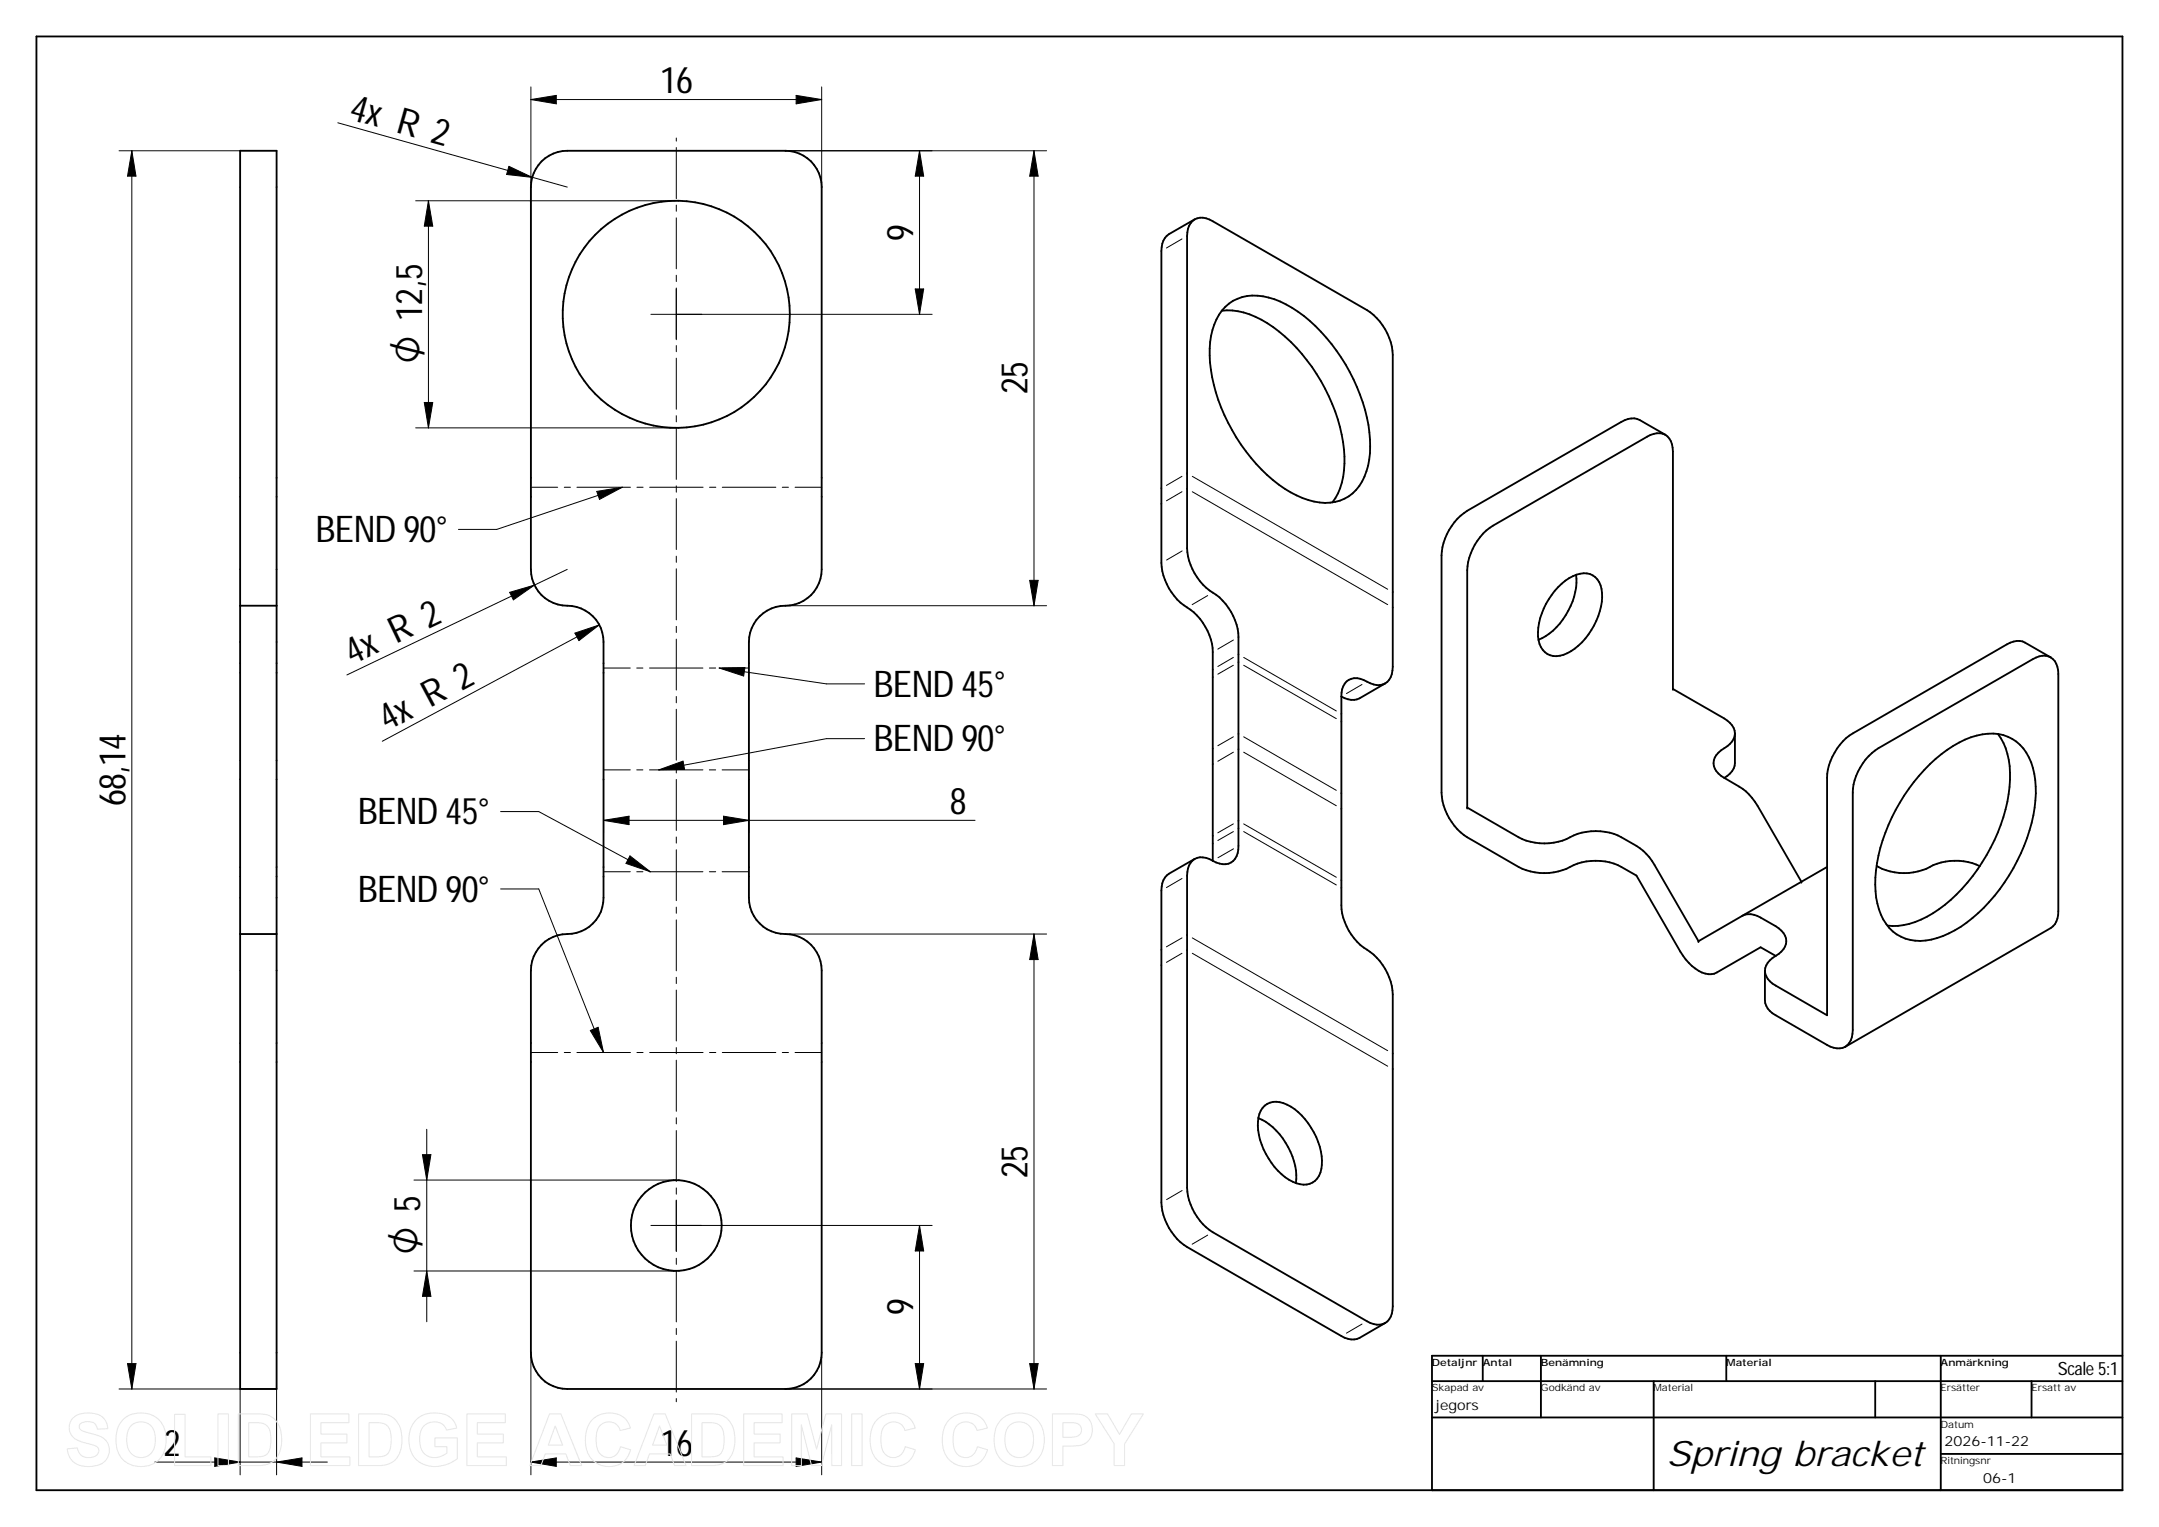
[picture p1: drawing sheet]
<svg xmlns="http://www.w3.org/2000/svg" width="594mm" height="420mm" viewBox="0 0 594 420" stroke-linecap="round" stroke-linejoin="round" font-family="sans-serif">
<g fill="none" stroke="#000" stroke-width=".51">
<path d="M10 10h574v400h-574zM66.1 41.5h10v340.7h-10zM149 44.4a10.1 10.1 0 0 1 7.1-2.9h60a10 10 0 0 1 10 10v105.2a10.2 10.2 0 0 1-11.3 10.1 10.1 10.1 0 0 0-8.7 9.9v70.3a10.3 10.3 0 0 0 11.3 10.1 10.1 10.1 0 0 1 8.7 9.9v105.2a10 10 0 0 1-10 10h-60a10 10 0 0 1-10-10v-105.2a10.3 10.3 0 0 1 11.3-10.1 10 10 0 0 0 8.7-9.9v-70.3a10.2 10.2 0 0 0-11.3-10.1 10 10 0 0 1-8.7-9.9v-105.2a10.1 10.1 0 0 1 2.9-7.1zM328.7 60.4a4.8 4.8 0 0 1 5 .5l42.5 24.4a15.7 15.7 0 0 1 7 12.3v85.9a5 5 0 0 1-2 4.5M328.7 60.4l-7.1 4a5.1 5.1 0 0 0-2 4.6v85.9a15.8 15.8 0 0 0 8 12.9 15.8 15.8 0 0 1 6.1 11.6v57.5M328.7 60.4a5.1 5.1 0 0 0-2.1 4.5v85.9a15.8 15.8 0 0 0 8 12.9 15.7 15.7 0 0 1 6.2 11.6v57.4a4.2 4.2 0 0 1-4.4 5.1l-1.8-.5-.9-.4M336.2 85.5a19.9 19.9 0 0 1 14.2 4.5 49.5 49.5 0 0 1 19.5 35.6 19.1 19.1 0 0 1-3.3 12.7M337.2 84.4a11.8 11.8 0 0 1 11.9-2.5 34.4 34.4 0 0 1 17.3 12.8 49.5 49.5 0 0 1 10.6 26.2 18 18 0 0 1-4.8 14.9 13.1 13.1 0 0 1-13.8 1.2 40.9 40.9 0 0 1-18.2-16.6 45.2 45.2 0 0 1-7.3-24.5 17 17 0 0 1 4.3-11.5zM458.3 119.6a5.1 5.1 0 0 1 2 4.6v65.3M458.3 119.6a5.1 5.1 0 0 0-5 .5l-42.5 24.6a15.5 15.5 0 0 0-7.1 12.2v65.3l14.2 8.2a15.8 15.8 0 0 0 15.1-.5 15.8 15.8 0 0 1 13.1 .5 22.1 22.1 0 0 1 6.9 4.6l2.3 3 12.1 21 12.1-7M458.3 119.6l-7.1-4a5.2 5.2 0 0 0-5.1 .5l-42.4 24.4a15.7 15.7 0 0 0-7 12.3v65.3M433.7 158.2a18.6 18.6 0 0 1-6.4 15.3 13.5 13.5 0 0 1-4 2.5"/>
<path d="M66.1 166.7h10M428.7 161.5a10.3 10.3 0 0 1 8-3.7 5.1 5.1 0 0 1 4.1 5.4 19 19 0 0 1-9.6 16.5 5.1 5.1 0 0 1-7.2-1.6 12.7 12.7 0 0 1 .8-10.6l1.4-2.6zM369.1 191.6v57.5a15.6 15.6 0 0 0 8 12.9 15.7 15.7 0 0 1 6.1 11.6v85.9a5 5 0 0 1-2 4.5M381.2 188l-7.1 4.2a5.1 5.1 0 0 1-5-.6M381.2 188a4.9 4.9 0 0 1-5-.4 4.2 4.2 0 0 0-6.6 1.2l-.3 .9-.2 1.9M460.3 189.6l14.2 8.1a5.1 5.1 0 0 1 2.9 4.1M564.3 180.9l-7.1-4.1a4.9 4.9 0 0 0-5 .5l-42.4 24.5a15.7 15.7 0 0 0-7.1 12.2v65.4l-14.1-8.2a4.9 4.9 0 0 1-3-4.1M564.3 180.9a4.8 4.8 0 0 0-5 .5l-42.4 24.5a15.7 15.7 0 0 0-7.1 12.2v65.3a5.1 5.1 0 0 1-2.1 4.6M564.3 180.9a5.1 5.1 0 0 1 2.1 4.6v65.3a5.1 5.1 0 0 1-2.1 4.6l-56.6 32.6M396.7 218.1a15.7 15.7 0 0 0 7 12.3l14.2 8.1a15.8 15.8 0 0 0 15.1-.5 15.8 15.8 0 0 1 13.1 .5l4.2 2.4 12.1 20.9a12.6 12.6 0 0 0 6.8 6.1 4.1 4.1 0 0 0 3.2-.3l12.1-7 4.1 2.4M474.5 214a22.4 22.4 0 0 1 6.8 4.6l2.3 3.1 12.1 20.9M477.4 201.8a5 5 0 0 1-2.9 4.1 4.8 4.8 0 0 0-2.9 4.8 5.3 5.3 0 0 0 2.9 3.3"/>
<path d="M477.4 201.8v8.2a5 5 0 0 1-2.9 4M531.1 210.2a27.1 27.1 0 0 1 15.9-8.3 11.3 11.3 0 0 1 11.9 7.9 29.9 29.9 0 0 1-.4 18.7 48.6 48.6 0 0 1-20.6 27.5 17.2 17.2 0 0 1-13.6 2.3 13.2 13.2 0 0 1-8.1-11.3 41.6 41.6 0 0 1 6.6-26.1 50.1 50.1 0 0 1 8.3-10.7zM549.8 202a20.3 20.3 0 0 1 3.2 14.5 50.2 50.2 0 0 1-19.5 33.7 20.9 20.9 0 0 1-14.2 4.5M328.7 236.3a5.1 5.1 0 0 1 5 .6M328.7 236.3l-7.1 4.1a5.1 5.1 0 0 0-2 4.6v85.9a15.5 15.5 0 0 0 7 12.2l42.5 24.5a5.1 5.1 0 0 0 5 .5l7.1-4.1M328.7 236.3a5.1 5.1 0 0 0-2.1 4.6v85.9a15.7 15.7 0 0 0 7.1 12.2l42.5 24.6a4.9 4.9 0 0 0 5 .4M502.7 238.5l-23.2 13.5M516.4 238.3a15.5 15.5 0 0 0 15.6-.3 16.1 16.1 0 0 1 12.8 .3M66.1 257h10M479.5 252a5.1 5.1 0 0 1 5 .5 15.4 15.4 0 0 1 6.3 4.3 3.9 3.9 0 0 1-1.3 5.7l-.9 .5M485.6 267.1v8.2a4.9 4.9 0 0 0 3 4.1l14.1 8.1a5.1 5.1 0 0 0 5 .5M488.6 263a5.1 5.1 0 0 0-3 4.1"/>
<path d="M346.2 307.7a18.5 18.5 0 0 1 10.2 13.1 13.7 13.7 0 0 1 .2 4.7M348 304.2a6 6 0 0 1 7.2 .3 19.4 19.4 0 0 1 8.5 16 5 5 0 0 1-7 5.1 18.2 18.2 0 0 1-10.3-13.3 8.4 8.4 0 0 1 1.6-8.1zM408 373v7M424 373v17M475 373v7M534 373v37M584 373h-190v37M394 390h190M394 380h190M455 380v30M516 380v10M559 380v10"/>
<path d="M534 400h50"/>
<circle cx="186.1" cy="86.5" r="31.2"/>
<circle cx="186.1" cy="337.2" r="12.5"/>
</g>
<g fill="none" stroke="#000" stroke-width=".28">
<path d="M93 33.8l63.1 17.7M146.1 27.4l7-1.2v2.4zM146.1 23.9v27.6M146.1 27.4h80M186.1 38v.8M219.1 26.2l7 1.2-7 1.2zM226.1 23.9v27.6M32.8 41.5h33.3M36.3 41.5l1.1 7h-2.3zM36.3 41.5v340.7M114.4 55.2h71.7M117.9 55.2v62.5"/>
<path d="M117.9 55.2l1.2 7h-2.4zM140 45.8l6.5 3-7.1-.8zM186.1 40.6v14.1M186.1 56.4v1.7M186.1 59.9v14.1M216.1 41.5h71.9M253 41.5l1.2 7h-2.4zM253 41.5v45M284.5 41.5v125.2M284.5 41.5l1.2 7h-2.4zM186.1 75.7v1.8M186.1 79.2v14.3"/>
<path d="M251.8 79.5h2.4l-1.2 7zM325.2 65.7l-4.2 2.5M179.1 86.5h77.4M186.1 95.1v1.7M186.1 98.6v14M114.4 117.7h71.7M116.7 110.7h2.4l-1.2 7zM186.1 114.4v1.7M186.1 117.9v14M146.1 134.1h7.4M155.3 134.1h1.7M158.7 134.1h14.8"/>
<path d="M164.2 135.2l7-1.1-6.2 3.3zM171.2 134.1l-34.5 11.6h-10.6M175.3 134.1h1.6M178.8 134.1h14.7M186.1 133.7v1.7M186.1 137.2v14M195.2 134.1h1.8M198.7 134.1h14.8M215.3 134.1h1.7M218.8 134.1h7.3M325.2 135.3l-4.2 2.5M325.2 131.1l-4.2 2.5"/>
<path d="M328.1 135.3l53.7 31.1M328.1 131.1l53.7 31M156.1 156.7l-60.6 29M186.1 153v1.7M186.1 156.5v14.1M283.3 159.7h2.4l-1.2 7zM325.3 151.6l-4.3 2.5M140.2 163l6.9-2-5.8 4.1zM158.2 174.2l6.7-2.2-5.6 4.3zM164.9 172l-59.7 32M186.1 172.3v1.7M186.1 175.9v14"/>
<path d="M216.1 166.7h71.9M332.3 163.9l-4.3 2.5M339.4 176.1l-4.3 2.5M166.1 183.8h7.3M175.2 183.8h1.7M178.7 183.8h14.7M186.1 191.6v1.8M186.1 195.2v14M195.2 183.8h1.7M197.9 183.8l29.5 4.4h10.5M197.9 183.8l7.1-.1-.4 2.3zM198.7 183.8h7.4"/>
<path d="M339.4 183l-4.3 2.5M339.4 180.9l-4.3 2.5M342.2 183l25.5 14.7M342.2 180.9l25.5 14.7M374.8 188.3l-4.3 2.5M166.1 209.3v19.9M166.1 211.8h7.3M175.2 211.8h1.7M178.7 211.8h14.7M181.3 211.8l6.7-2.4 .4 2.3zM186.1 211v1.7M186.1 214.5v14"/>
<path d="M195.2 211.8h1.7M198.7 211.8h7.4M206.1 209.3v19.9M237.9 203.2h-10.5l-46.1 8.6M339.4 207l-4.3 2.5M339.4 202.7l-4.3 2.5M342.2 207l25.5 14.7M342.2 202.7l25.5 14.8M137.7 223.3h10.5l30.7 16.6M166.1 225.7h102.2M166.1 225.7l7-1.1v2.3zM166.1 239.9h7.3"/>
<path d="M173.3 235.5l5.6 4.4-6.7-2.3zM175.2 239.9h1.7M178.7 239.9h14.7M186.1 230.3v1.7M186.1 233.8v14M195.2 239.9h1.7M198.7 239.9h7.4M199.1 224.6l7 1.1-7 1.2zM339.4 228.8l-4.3 2.5M339.4 226.7l-4.3 2.5M339.4 233.6l-4.3 2.4M342.2 228.8l25.5 14.7"/>
<path d="M342.2 226.7l25.5 14.7M137.7 244.6h10.5l17.9 45M186.1 249.6v1.7M186.1 253.1v14M216.1 257h71.9M284.5 257v125.2M284.5 257l1.2 7h-2.4zM325.2 241.7l-4.2 2.5M325.2 258.1l-4.2 2.4M328.1 258.1l53.7 31M186.1 268.9v1.7M186.1 272.4v14"/>
<path d="M325.2 262.3l-4.2 2.5M328.1 262.3l53.7 31.1M146.1 289.6h7.4M155.3 289.6h1.7M158.7 289.6h14.8M162.4 283.5l2.2-.8 1.5 6.9zM175.3 289.6h1.6M178.8 289.6h14.7M186.1 288.2v1.7M186.1 291.7v14.1M195.2 289.6h1.8M198.7 289.6h14.8"/>
<path d="M215.3 289.6h1.7M218.8 289.6h7.3M116.2 317.7h2.4l-1.2 7zM117.4 310.7v53M186.1 307.6v1.6M186.1 311.1v14M113.9 324.7h72.2M179.1 337.2h77.4M186.1 326.9v1.7M186.1 330.2v14.2M253 337.2l1.2 7h-2.4zM253 337.2v45"/>
<path d="M325.3 327.6l-4.3 2.5M332.3 339.9l-4.3 2.4M113.9 349.7h72.2M117.4 349.7l1.2 7h-2.4zM186.1 346.2v1.7M186.1 349.7v14M35.1 375.2h2.3l-1.1 7zM146.1 372.2v33.6M186.1 365.5v1.7M186.1 369v14M226.1 372.2v33.6M251.8 375.2h2.4l-1.2 7z"/>
<path d="M283.3 375.2h2.4l-1.2 7zM374.8 364.3l-4.3 2.5M32.8 382.2h43.3v23.6M66.1 382.2v23.6M186.1 384.8v.9M216.1 382.2h71.9M42.6 402.3h47.5M59.1 401.2l7 1.1-7 1.2zM76.1 402.3l7-1.1v2.3zM146.1 402.3l7-1.1v2.3zM146.1 402.3h80M219.1 401.2l7 1.1-7 1.2z"/>
</g>
<g fill="#000">
<circle cx="460.3" cy="189.5" r=".25"/>
<circle cx="403.7" cy="222.2" r=".25"/>
<circle cx="450.3" cy="240.9" r=".25"/>
<circle cx="467.4" cy="259" r=".25"/>
<circle cx="495.7" cy="242.6" r=".25"/>
<circle cx="484.5" cy="260.6" r=".25"/>
</g>
<g fill="#000">
<path d="M146.1 27.4l7-1.2v2.4zM219.1 26.2l7 1.2-7 1.2zM36.3 41.5l1.1 7h-2.3zM140 45.8l6.5 3-7.1-.8zM253 41.5l1.2 7h-2.4zM284.5 41.5l1.2 7h-2.4zM117.9 55.2l1.2 7h-2.4zM251.8 79.5h2.4l-1.2 7zM116.7 110.7h2.4l-1.2 7zM164.2 135.2l7-1.1-6.2 3.3zM283.3 159.7h2.4l-1.2 7zM140.2 163l6.9-2-5.8 4.1z"/>
<path d="M158.2 174.2l6.7-2.2-5.6 4.3zM197.9 183.8l7.1-.1-.4 2.3zM181.3 211.8l6.7-2.4 .4 2.3zM173.3 235.5l5.6 4.4-6.7-2.3zM166.1 225.7l7-1.1v2.3zM199.1 224.6l7 1.1-7 1.2zM284.5 257l1.2 7h-2.4zM162.4 283.5l2.2-.8 1.5 6.9zM116.2 317.7h2.4l-1.2 7zM117.4 349.7l1.2 7h-2.4zM253 337.2l1.2 7h-2.4zM35.1 375.2h2.3l-1.1 7z"/>
<path d="M251.8 375.2h2.4l-1.2 7zM283.3 375.2h2.4l-1.2 7zM59.1 401.2l7 1.1-7 1.2zM76.1 402.3l7-1.1v2.3zM146.1 402.3l7-1.1v2.3zM219.1 401.2l7 1.1-7 1.2z"/>
</g>
<g fill="none" stroke="#e6e6e6" stroke-width=".28">
<path d="M20.2 390a7 7 0 0 1 8.4 .4l.7 .9 .4 1.8-2.9 .1a2.34 2.34 0 0 0-3.1-2 1.57 1.57 0 0 0-1.9 1.6 2.65 2.65 0 0 0 2.4 1.4l.6 .2a6.9 6.9 0 0 1 4.7 2.4 4.4 4.4 0 0 1-4 6.7 5.8 5.8 0 0 1-6.6-3l-.4-1.8 2.8-.3a3.2 3.2 0 0 0 2.5 2.6 3.2 3.2 0 0 0 3.4-1.5 1.82 1.82 0 0 0-2-2l-.4-.1a7.6 7.6 0 0 1-5.2-2.6 3.8 3.8 0 0 1 .6-4.8zM33.9 390.6a7.3 7.3 0 0 1 10.7 1.2 8.3 8.3 0 0 1-1.8 10.6 6.9 6.9 0 0 1-10.9-5.3 7.8 7.8 0 0 1 2-6.5zM35.9 392.4a3.9 3.9 0 0 1 4.4-.9 3.9 3.9 0 0 1 2.4 3.8 5 5 0 0 1-2.3 5.4 3.9 3.9 0 0 1-5.5-3.9l.2-2.8zM48 389.2h2.9v11.7h7.1v2.4h-10zM60 389h2.9v14.3h-2.9zM65.6 389h5.2a6 6 0 0 1 6.7 6.6 7 7 0 0 1-3.1 7l-2.3 .6-6.5 .1zM68.4 391.5a8.5 8.5 0 0 1 4.7 .5 5.6 5.6 0 0 1 1.4 5.4 3.2 3.2 0 0 1-3.9 3.5h-2.2zM85.4 389h10.6v2.5h-7.7v3.1h7.2v2.4h-7.2v3.9h8v2.4h-10.9zM98.7 389h5.2a6 6 0 0 1 6.7 6.6 7 7 0 0 1-3.1 7l-2.3 .6-6.5 .1zM101.6 391.5a8.5 8.5 0 0 1 4.6 .5 5.6 5.6 0 0 1 1.4 5.4 3.2 3.2 0 0 1-3.9 3.5h-2.1zM114.6 390.6a7.8 7.8 0 0 1 9.6-.3l.8 .9 .7 1.7-2.9 .6a3.8 3.8 0 0 0-3.7-2.3 3.8 3.8 0 0 0-3.4 2.7 5.9 5.9 0 0 0 1.7 6.6 5.2 5.2 0 0 0 5.6-.7v-1.7h-3.3v-2.5h6.2v5.7a8.8 8.8 0 0 1-11.5 .1 8.5 8.5 0 0 1 .2-10.8zM128.5 389h10.6v2.5h-7.7v3.1h7.1v2.4h-7.1v3.9h7.9v2.4h-10.8z"/>
<path d="M151.2 389h3.1l5.8 14.3h-3.2l-1.2-3.3h-5.7l-1.2 3.3h-3zM152.8 392.3l2 5.3h-3.9zM162.9 390.7a6.5 6.5 0 0 1 9.9 .7l.7 1.5-2.9 .7a3.3 3.3 0 0 0-3.6-2.3 3.3 3.3 0 0 0-2.9 3.2 6.2 6.2 0 0 0 1.6 6 3.3 3.3 0 0 0 5-2.4l2.8 .8a6.3 6.3 0 0 1-5.8 4.7 6.3 6.3 0 0 1-6.2-4.3 9.2 9.2 0 0 1 1.4-8.6zM179.9 389h3.1l5.8 14.3h-3.2l-1.2-3.3h-5.7l-1.2 3.3h-3zM181.5 392.3l2 5.3h-3.9zM190.3 389h5.2a6 6 0 0 1 6.7 6.6 7 7 0 0 1-3.1 7l-2.3 .6-6.5 .1zM193.2 391.5a8.5 8.5 0 0 1 4.6 .5 5.6 5.6 0 0 1 1.4 5.4 3.2 3.2 0 0 1-3.9 3.5h-2.1zM204.6 389h10.6v2.5h-7.7v3.1h7.2v2.4h-7.2v3.9h8v2.4h-10.9zM217.8 389h4.3l2.6 9.7 2.5-9.7h4.4v14.3h-2.7l-.1-11.3-2.7 11.3h-2.8l-2.8-11.3v11.3h-2.7zM234.4 389h2.8v14.3h-2.8zM241.3 390.7a6.5 6.5 0 0 1 9.9 .7l.6 1.5-2.8 .7a3.3 3.3 0 0 0-3.6-2.3 3.3 3.3 0 0 0-2.9 3.2 6.2 6.2 0 0 0 1.6 6 3.3 3.3 0 0 0 5-2.4l2.8 .8a6.3 6.3 0 0 1-5.9 4.7 6.3 6.3 0 0 1-6.1-4.3 9.2 9.2 0 0 1 1.4-8.6zM261.1 390.7a6.5 6.5 0 0 1 10 .7l.6 1.5-2.8 .7a3.3 3.3 0 0 0-3.7-2.3 3.3 3.3 0 0 0-2.8 3.2 6.2 6.2 0 0 0 1.5 6 3.3 3.3 0 0 0 5-2.4l2.8 .8a6.3 6.3 0 0 1-5.8 4.7 6.3 6.3 0 0 1-6.2-4.3 9.2 9.2 0 0 1 1.4-8.6z"/>
<path d="M275.5 390.6a7.3 7.3 0 0 1 10.8 1.2 8.3 8.3 0 0 1-1.9 10.6 6.9 6.9 0 0 1-10.8-5.3 7.8 7.8 0 0 1 1.9-6.5zM277.6 392.4a3.9 3.9 0 0 1 4.4-.9 3.9 3.9 0 0 1 2.4 3.8 5 5 0 0 1-2.4 5.4 3.9 3.9 0 0 1-5.5-3.9l.3-2.8zM289.6 389h4.6a7.5 7.5 0 0 1 4.8 .9 4.5 4.5 0 0 1 1.3 5.3 4.5 4.5 0 0 1-4.8 2.7h-3v5.4h-2.9zM292.5 391.5h1.4a3.3 3.3 0 0 1 3.6 1.2 2.04 2.04 0 0 1-2.3 2.7l-2.7 .1zM301.4 389h3.4l3.3 5.7 3.2-5.7h3.3l-5.2 8.3v6h-2.8v-6z"/>
</g>
<g font-size="10.8">
<text x="116.2" y="100.3" transform="rotate(-90 116.2 100.3)">O 12,5</text>
<text x="115.6" y="345.4" transform="rotate(-90 115.6 345.4)">O 5</text>
</g>
<g font-size="10.1">
<text x="181.6" y="25.7">16</text>
<text x="95.8" y="32.8" transform="rotate(16 95.8 32.8)">4x R 2</text>
<text x="251.2" y="66.2" transform="rotate(-90 251.2 66.2)">9</text>
<text x="282.7" y="108.5" transform="rotate(-90 282.7 108.5)">25</text>
<text x="86.8" y="149.1">BEND 90</text>
<text x="119.9" y="149.1">°</text>
<text x="96.9" y="183.1" transform="rotate(-26 96.9 183.1)">4x R 2</text>
<text x="240.4" y="191.7">BEND 45°</text>
<text x="106.5" y="201.3" transform="rotate(-28 106.5 201.3)">4x R 2</text>
<text x="240.4" y="206.8">BEND 90</text>
<text x="273.5" y="206.8">°</text>
<text x="34.5" y="221.9" transform="rotate(-90 34.5 221.9)">68,14</text>
<text x="98.4" y="226.8">BEND 45°</text>
<text x="261.4" y="224">8</text>
<text x="98.4" y="248.1">BEND 90</text>
<text x="131.5" y="248.1">°</text>
<text x="282.7" y="324.1" transform="rotate(-90 282.7 324.1)">25</text>
<text x="251.2" y="361.9" transform="rotate(-90 251.2 361.9)">9</text>
<text x="45" y="400.6">2</text>
<text x="181.6" y="400.6">16</text>
</g>
<text font-size="9.6" x="458.5" y="403.5">Spring bracket</text>
<text font-size="5" x="566.2" y="378.2">Scale 5:1</text>
<g font-size="3.9">
<text x="395" y="387.9">jegors</text>
<text x="535" y="397.8">2026-11-22</text>
<text x="545.7" y="407.9">06-1</text>
</g>
<g font-size="2.8">
<text x="394" y="375.8">Detaljnr Antal</text>
<text x="424" y="375.8">Benämning</text>
<text x="475" y="375.8">Material</text>
<text x="534" y="375.8">Anmärkning</text>
<text x="394" y="382.8">Skapad av</text>
<text x="424" y="382.8">Godkänd av</text>
<text x="455" y="382.8">Material</text>
<text x="534" y="382.8">Ersätter</text>
<text x="559" y="382.8">Ersatt av</text>
<text x="534" y="392.8">Datum</text>
<text x="534" y="402.8">Ritningsnr</text>
</g>
</svg>
